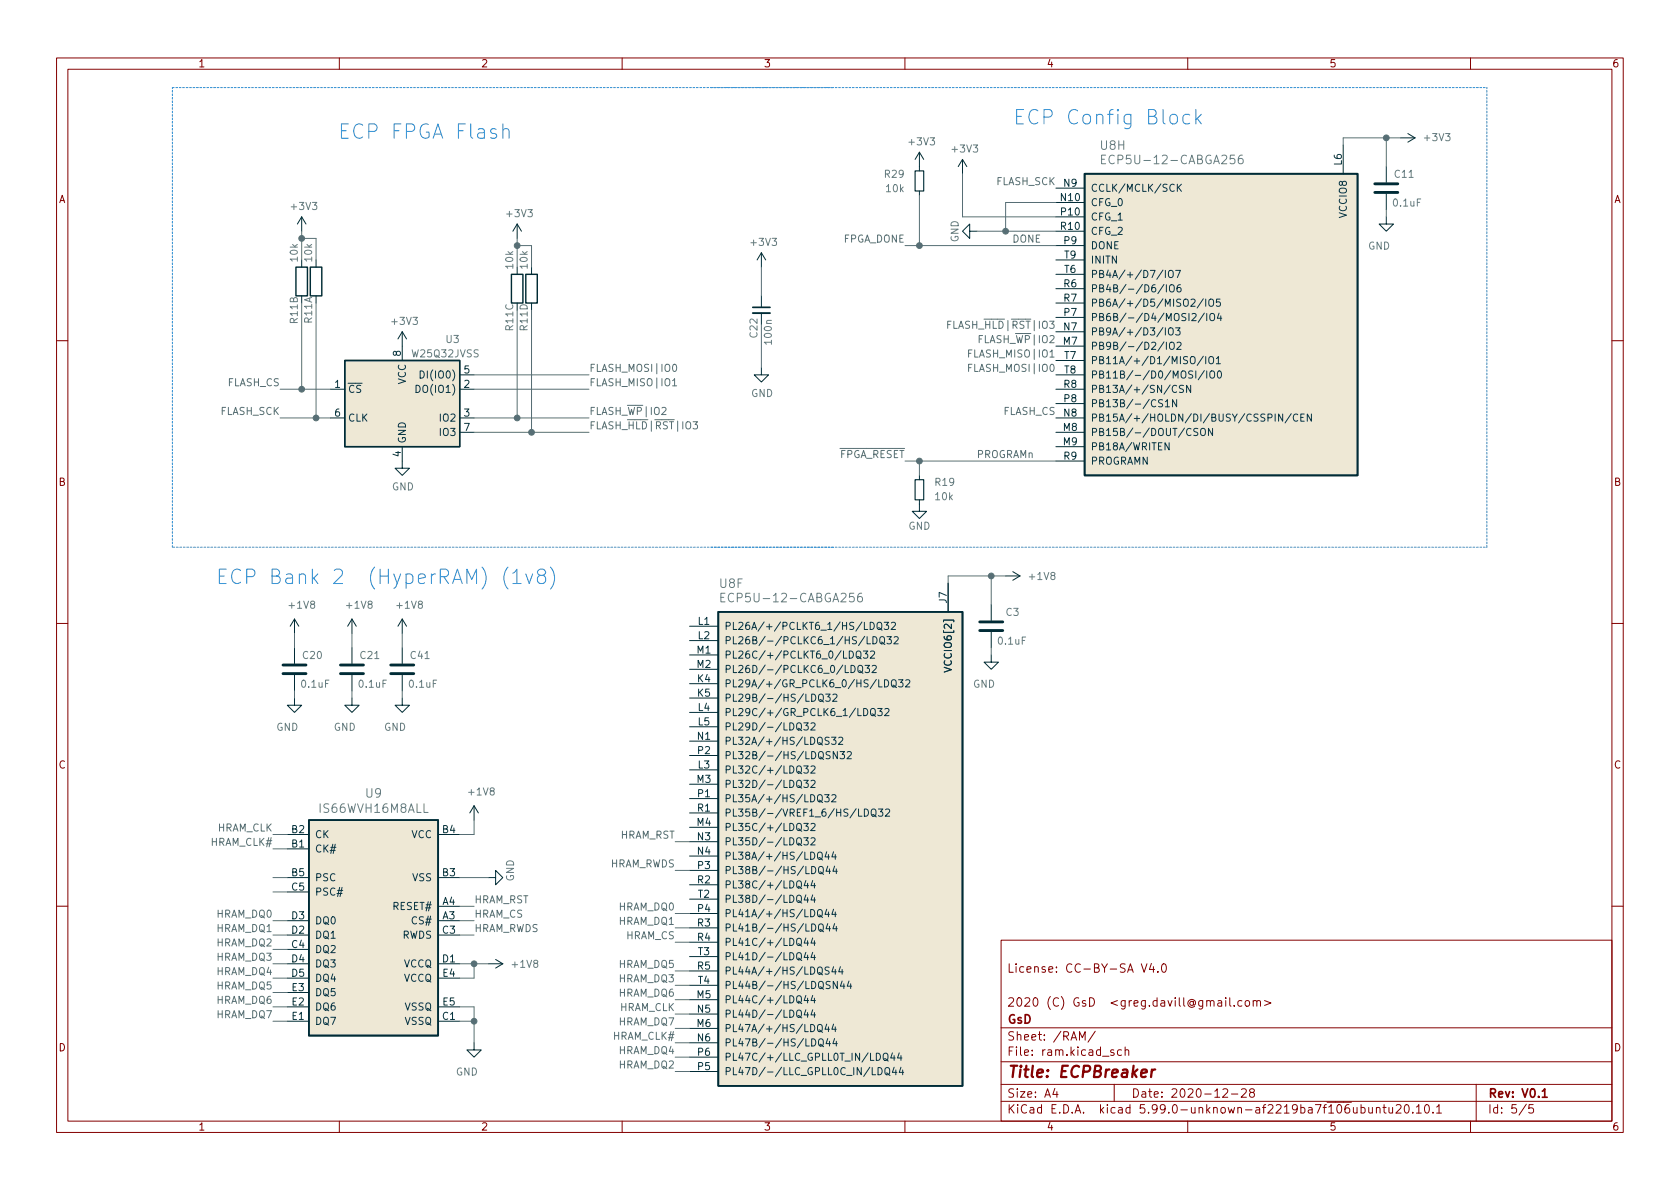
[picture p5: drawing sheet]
<svg xmlns="http://www.w3.org/2000/svg" width="297mm" height="210mm" viewBox="0 0 297 210" stroke-linecap="round" stroke-linejoin="round" font-family="sans-serif">
<g fill="none" stroke="#840000" stroke-width=".18">
<path d="M10 10.2h277v190.1h-277zM12 12.2h273v186.1h-273zM60 10.2v2M110 10.2v2M160 10.2v2M210 10.2v2M260 10.2v2M10 60.2h2M285 60.2h2M10 110.2h2M285 110.2h2M10 160.2h2"/>
<path d="M177 166.3h108v32h-108zM201.8 170.4l.5 1.5 .5-1.5M203.6 170.4l-.4 1h.9M203.9 170.9v1M204.7 171.8v.1M205.5 170.6l.2-.2a.81 .81 0 0 1 .6 .7 .81 .81 0 0 1-.3 .8h-.1a.81 .81 0 0 1-.4-1.3zM216.7 176.4v.2M216.7 176.9v1M217.4 176.4v1.3l.2 .2M218.2 177.8v.1M219.6 177l-.5-.1-.2 .3v.4l.1 .3h.6M220.3 177l.3-.1 .3 .3v.4l-.3 .3h-.3l-.2-.3v-.4z"/>
<path d="M221.6 177.1l.2-.2 .3 .1 .1 .9M221.6 176.9v1M222.2 177.1l.2-.2 .4 .1 .1 .9M223.6 176.9l1.1 .5-1.1 .4M285 160.2h2M60 198.3v2M110 198.3v2M160 198.3v2M177 194.8h108M177 191.8h108M177 187.8h108M177 181.8h108"/>
<path d="M186.5 192.5l-.4 1h1M186.9 193v1M190.9 183.9v-1.5l.5 1.1 .5-1.1v1.5M193.6 182.4l-1.2 1.9M196.9 185.7l-.3-.1-.2 .2v.3l.5 .1v.4h-.5M197 191.8v3M198.3 185.7l-.4-.1-.3 .3v.4l.1 .3h.6M198.9 185.8l.2-.2 .4 .1 .1 .9M198.9 185.1v1.5M210 198.3v2M216.2 192.7l.6-.2 .2 .2 .1 .3-1 1h1M217.7 193.5h1.2"/>
<path d="M219.5 192.7l.6-.2 .2 .2 .1 .3-1 1h1M221.2 193.2l-.3-.3 .1-.2 .2-.2 .4 .1 .2 .2-.1 .2-.6 .2-.2 .3 .1 .4 .2 .1h.3l.3-.3-.1-.4-.2-.1M242 195.8l.1 1h.3l.2-.1M242.6 195.8v1M243.4 196l.2-.2 .3 .1 .1 .9M243.4 195.8v1M244.5 195.8h.6M244.7 195.3v1.3l.4 .2M245.6 195.8v1h.4l.2-.1M246.2 195.8v1M246.9 195.5l.5-.2 .2 .2 .1 .3-.9 1h.9M248.5 195.4l.1-.1a.81 .81 0 0 1 .6 .7 .81 .81 0 0 1-.3 .8h-.1a.81 .81 0 0 1-.6-.6 .81 .81 0 0 1 .3-.8z"/>
<path d="M249.8 196.7v.1M250.4 195.8l.5-.5v1.5M250.4 196.8h.9M252 195.5l.2-.2a.81 .81 0 0 1 .6 .7 .81 .81 0 0 1-.3 .8h-.1a.81 .81 0 0 1-.4-1.3zM253.4 196.7v.1M254 195.8l.4-.5v1.5M254 196.8h.9M260 198.3v2M261 191.8v6.5M269.9 195.3l-1.3 1.9M271.1 195.3h-.7l-.1 .7 .2-.1 .5 .1 .2 .2-.1 .5-.2 .1-.6-.1"/>
</g>
<path d="M272.7 193l.4-.5v1.5M272.7 194h.9" fill="none" stroke="#840000" stroke-width=".3"/>
<path d="M201.8 189.8l1-.2-.1-.4-.5-.1-.4 .3v1l.2 .1 .6-.1M203.7 189.1l-.2 1.4M204.3 189.1l-.4 .1-.3 .3" fill="none" stroke="#840000" stroke-width=".4"/>
<g fill="none" stroke="#002b36" stroke-width=".18">
<path d="M53.3 38.3v2.6M53.3 38.3l-.7 1.3M53.3 38.3l.8 1.3M91.4 39.6l-.7 1.3M91.4 39.6v2.6M91.4 39.6l.8 1.3M162.6 26.9l-.8 1.3M162.6 26.9v3.3M162.6 33.8v.7M162.6 26.9l.7 1.3M170.2 28.2l-.8 1.3M170.2 28.2v2.5"/>
<path d="M170.2 28.2l.7 1.3M186.7 33.3h5.1M186.7 35.8h5.1M186.7 38.3h5.1M237.5 25.6v5.1M245.1 38.3v1.3h-1.3l1.3 1.3 1.3-1.3h-1.3M245.1 29.5v2.8M245.1 34.3v2.8M247.6 24.4h2.6M248.9 23.6l1.3 .8M250.2 24.4l-1.3 .7M53.3 46v1.2"/>
<path d="M55.9 46v1.2M55.9 52.3v1.3M71.1 58.7v5M71.1 58.7l-.7 1.2M71.1 58.7l.8 1.2M91.4 47.2v1.3M94 47.2v1.3M94 53.6v1.3M134.6 44.7v2.5M134.6 52.3v1.9M134.6 55.4v2M134.6 44.7l-.7 1.3"/>
<path d="M134.6 44.7l.8 1.3M171.4 40.9v-1.3l-1.2 1.3 1.2 1.3v-1.3h1.3M186.7 40.9h5.1M186.7 43.4h5.1M186.7 46h5.1M186.7 48.5h5.1M186.7 51h5.1M186.7 53.6h5.1M186.7 56.1h5.1M186.7 58.7h5.1M58.4 68.8h2.6M58.4 73.9h2.6"/>
<path d="M71.1 79v3.8h1.3l-1.3 1.3-1.3-1.3h1.3M81.3 66.3h2.5M81.3 68.8h2.5M81.3 73.9h2.5M81.3 76.4h2.5M134.6 65v1.3h1.3l-1.3 1.3-1.3-1.3h1.3M186.7 61.2h5.1M186.7 63.7h5.1M186.7 66.3h5.1M186.7 68.8h5.1M186.7 71.4h5.1M186.7 73.9h5.1"/>
<path d="M186.7 76.4h5.1M186.7 79h5.1M162.6 88.4v2h1.2l-1.2 1.3-1.3-1.3h1.3M162.6 84.1v.7M186.7 81.5h5.1M52.1 109.5v2.5M52.1 114.5v2.8M52.1 119.4v2.8M52.1 109.5l-.8 1.2M52.1 109.5l.7 1.2M62.2 109.5v2.5M62.2 114.5v2.8"/>
<path d="M62.2 119.4v2.8M62.2 109.5l-.7 1.2M62.2 109.5l.8 1.2M71.1 109.5v2.5M71.1 114.5v2.8M71.1 119.4v2.8M71.1 109.5l-.7 1.2M71.1 109.5l.8 1.2M121.9 110.7h5.1M121.9 113.3h5.1M121.9 115.8h5.1M121.9 118.4h5.1"/>
<path d="M167.6 103.1v5.1M175.3 115.8v1.3h-1.3l1.3 1.3 1.2-1.3h-1.2M175.3 106.9v2.8M175.3 111.8v2.7M177.8 101.8h2.5M179.1 101.1l1.2 .7M180.3 101.8l-1.2 .8M52.1 123.4v1.3h-1.3l1.3 1.3 1.2-1.3h-1.2M62.2 123.4v1.3h-1.2l1.2 1.3 1.3-1.3h-1.3M71.1 123.4v1.3h-1.3l1.3 1.3 1.3-1.3h-1.3M121.9 120.9h5.1M121.9 123.4h5.1"/>
<path d="M121.9 126h5.1M121.9 128.5h5.1M121.9 131.1h5.1M121.9 133.6h5.1M121.9 136.1h5.1M121.9 138.7h5.1M50.8 150.1h3.8M50.8 147.6h3.8M50.8 155.2h3.8M50.8 157.7h3.8M77.5 147.6h3.8M77.5 155.2h3.8"/>
<path d="M83.8 142.5l-.7 1.3M83.8 142.5v2.5M83.8 142.5l.8 1.3M86.4 155.2h1.2v1.3l1.3-1.3-1.3-1.3v1.3M121.9 141.2h5.1M121.9 143.8h5.1M121.9 146.3h5.1M121.9 148.8h5.1M121.9 151.4h5.1M121.9 153.9h5.1M121.9 156.5h5.1M121.9 159h5.1"/>
<path d="M50.8 170.4h3.8M50.8 162.8h3.8M50.8 165.3h3.8M50.8 167.9h3.8M50.8 173h3.8M50.8 178h3.8M50.8 175.5h3.8M77.5 170.4h3.8M77.5 162.8h3.8M77.5 160.3h3.8M77.5 165.3h3.8M77.5 173h3.8"/>
<path d="M77.5 178h3.8M86.4 170.4h2.5M87.6 169.7l1.3 .7M88.9 170.4l-1.3 .8M121.9 161.5h5.1M121.9 164.1h5.1M121.9 166.6h5.1M121.9 169.2h5.1M121.9 171.7h5.1M121.9 174.2h5.1M121.9 176.8h5.1M121.9 179.3h5.1"/>
<path d="M50.8 180.6h3.8M77.5 180.6h3.8M83.8 184.4v1.3h-1.3l1.3 1.2 1.3-1.2h-1.3M121.9 181.9h5.1M121.9 184.4h5.1M121.9 186.9h5.1M121.9 189.5h5.1"/>
</g>
<path d="M243.1 34h4M243.1 32.5h4M50 119.1h4.1M50 117.6h4.1M60.2 119.1h4.1M60.2 117.6h4.1M69.1 119.1h4.1M69.1 117.6h4.1M173.2 111.5h4.1M173.2 110h4.1" fill="none" stroke="#002b36" stroke-width=".51"/>
<path d="M133.1 55.4h3" fill="none" stroke="#002b36" stroke-width=".33"/>
<path d="M191.8 30.7h48.2v53.4h-48.2zM133.1 54.4h3M127 108.2h43.2v83.8h-43.2zM54.6 145h22.9v38.1h-22.9z" fill="none" stroke="#002b36" stroke-width=".3"/>
<path d="M52.3 47.2h2.1v5.1h-2.1zM54.9 47.2h2v5.1h-2zM90.4 48.5h2.1v5.1h-2.1zM93 48.5h2v5.1h-2zM61 63.7h20.3v15.3h-20.3z" fill="none" stroke="#002b36" stroke-width=".25"/>
<g fill="#eee8d5" stroke="#eee8d5" stroke-width=".18">
<path d="M54.6 145h22.9v38.1h-22.9z"/>
<path d="M191.8 30.7h48.2v53.4h-48.2z"/>
<path d="M127 108.2h43.2v83.8h-43.2z"/>
<path d="M61 63.7h20.3v15.3h-20.3z"/>
</g>
<path d="M161.8 30.2h1.5v3.6h-1.5zM161.8 84.8h1.5v3.6h-1.5z" fill="none" stroke="#002b36" stroke-width=".2"/>
<g fill="none" stroke="#073642" stroke-width=".18">
<path d="M208.2 32.6v1.2M208.3 33.1l.6 .7M208.9 32.6l-.7 .7M205.6 47.8l-1.1 1.6M205.6 57.9l-1.1 1.6M205.8 50.3l-1.1 1.6M206 47.8v1.3M206 58v1.2M206.2 50.4v1.2M206.7 48l.2-.2a.43 .43 0 0 1 .5 .4v.5a.42 .42 0 0 1-.4 .4 .42 .42 0 0 1-.4-.4zM206.7 58.2l.2-.2a.43 .43 0 0 1 .5 .4v.4a.42 .42 0 0 1-.4 .5 .42 .42 0 0 1-.4-.5zM206.8 50.5l.3-.1a.43 .43 0 0 1 .5 .4v.4a.42 .42 0 0 1-.4 .4 .42 .42 0 0 1-.4-.4z"/>
<path d="M207.9 47.8h.8l-.5 1.3M207.9 58h.7l-.4 .5 .4 .1v.5l-.2 .1-.5-.1M208.7 50.4h-.4a.85 .85 0 0 0 0 1.2l.5-.1v-.4l-.2-.3-.4 .1-.1 .2M210.8 55.6l.4-.2 .3 .4-.8 .9h.8M212.8 52.8l-1.1 1.7M212.9 55.4l-1 1.6M213.2 52.9v1.3M213.4 55.4v1.3M213.8 53.1l.2-.2a.43 .43 0 0 1 .6 .4v.4a.42 .42 0 0 1-.5 .5 .42 .42 0 0 1-.4-.5zM214 55.6l.2-.2a.43 .43 0 0 1 .6 .5v.4a.42 .42 0 0 1-.5 .4 .42 .42 0 0 1-.4-.4zM215.5 55.4l-.3 .9h.8M215.7 52.9h-.6v.6l.1-.1h.5l.1 .2-.1 .4-.2 .2-.4-.2"/>
<path d="M215.8 55.9v.8M73.6 68.1a.64 .64 0 0 1 .7 .7 .64 .64 0 0 1-.7 .6zM74.3 65.6a.64 .64 0 0 1 .7 .6 .64 .64 0 0 1-.7 .7zM205.6 70.7h-.5l-.2 .1v.4l.5 .2 .2 .3-.3 .2h-.5M205.8 60.5l-1.1 1.6M206 71l.4-.3v1.2M206 71.9h.8M206.2 60.5v1.3M206.7 78.3v1.3l-.7-1.3v1.3M206.8 60.7l.3-.2a.43 .43 0 0 1 .5 .4v.5a.42 .42 0 0 1-.4 .4 .42 .42 0 0 1-.4-.4zM208 68.3a.6 .6 0 0 0-.8 .4 .6 .6 0 0 0 .6 .7l.2-.1M208 70.7v1.2l-.7-1.2v1.2"/>
<path d="M208.1 60.6l.5-.1 .2 .4-.8 .9h.8M209.3 68.2l-.5-.1-.2 .2v.3l.5 .3 .2 .3-.3 .2-.5-.1M210.5 63.2l.3-.1a.43 .43 0 0 1 .5 .4v.4a.42 .42 0 0 1-.4 .4 .42 .42 0 0 1-.4-.4zM210.5 68.1v1.3l-.7-1.3v1.3M211.4 65.6v1.3M211.8 75.8h-.5l-.2 .1v.3l.6 .3 .1 .3-.3 .2h-.4M212.3 75.9l.3-.1a.43 .43 0 0 1 .5 .4v.4a.42 .42 0 0 1-.4 .4 .42 .42 0 0 1-.4-.4zM212.8 63l-1.1 1.6M212.9 65.5l-1 1.7M213.2 63.1v1.2M213.4 65.6v1.3M213.9 63.1h.1a.43 .43 0 0 1 .6 .4v.4a.42 .42 0 0 1-.5 .4 .42 .42 0 0 1-.4-.4v-.4z"/>
<path d="M214 65.8l.2-.2a.43 .43 0 0 1 .6 .4v.4a.42 .42 0 0 1-.5 .5 .42 .42 0 0 1-.4-.5zM214.4 75.8v1.2l-.7-1.2v1.2M215.1 63.4l.3-.3v1.2M215.1 64.3h.7M215.4 65.7l.1-.1a.68 .68 0 0 1 .5 .6 .68 .68 0 0 1-.5 .7l-.1-.2-.2-.3zM226.8 73.2v1.3l-.7-1.3v1.3M228.3 73.2l-1.1 1.6M229.4 73.3a.6 .6 0 0 0-.8 .5 .6 .6 0 0 0 .6 .7l.2-.1M230 73.8h.4M230.6 73.2h-.6v1.3h.6M231.9 73.2v1.3l-.8-1.3v1.3M150.2 115.1a.64 .64 0 0 1 .7 .7 .64 .64 0 0 1-.7 .6z"/>
<path d="M150.5 117.7a.64 .64 0 0 1 .7 .6 .64 .64 0 0 1-.7 .6zM151.4 115.3l.3-.2a.43 .43 0 0 1 .5 .4v.5a.42 .42 0 0 1-.4 .4 .42 .42 0 0 1-.4-.4zM151.6 116.1l.7 .4M151.9 117.7h.1a.43 .43 0 0 1 .5 .4v.4a.42 .42 0 0 1-.4 .5 .42 .42 0 0 1-.4-.5v-.4zM151.9 118.6l.7 .5M152.6 115.1h.8l-.4 .5 .4 .1v.6l-.2 .1-.6-.1M152.9 117.7h.8l-.4 .4 .4 .2v.5l-.2 .1-.6-.1M153.3 112.6v1.3h.6M153.9 110a.64 .64 0 0 1 .7 .7 .64 .64 0 0 1-.7 .6zM153.9 115.2l.5-.1 .2 .4-.7 .9h.7M154.2 117.8l.5-.1 .2 .3-.7 .9h.7M154.3 112.6a.64 .64 0 0 1 .8 .6 .64 .64 0 0 1-.8 .7z"/>
<path d="M155.2 110.1l.2-.1a.43 .43 0 0 1 .5 .5v.4a.42 .42 0 0 1-.4 .4 .42 .42 0 0 1-.4-.4v-.4zM155.3 111l.7 .4M155.6 112.8l.3-.2a.43 .43 0 0 1 .5 .4v.4a.42 .42 0 0 1-.4 .5 .42 .42 0 0 1-.5-.5zM155.8 113.6l.7 .4M156.3 110h.8l-.4 .5 .4 .1v.6l-.2 .1-.6-.1M156.8 112.6h.8l-.4 .5 .3 .1v.5l-.1 .2-.6-.2M157.6 110.2l.5-.2 .2 .4-.8 .9h.8M158.1 112.7l.5-.1 .2 .3-.8 1h.8M166.9 118l1.3 .4-1.3 .4M140.9 128l.3-.2a.43 .43 0 0 1 .5 .4v.5a.42 .42 0 0 1-.4 .4 .42 .42 0 0 1-.4-.4zM140.9 135.6l.3-.2a.43 .43 0 0 1 .5 .5v.4a.42 .42 0 0 1-.4 .4 .42 .42 0 0 1-.4-.4zM140.9 138.2l.3-.2a.43 .43 0 0 1 .5 .4v.4a.42 .42 0 0 1-.4 .5 .42 .42 0 0 1-.4-.5z"/>
<path d="M141.1 128.8l.7 .4M141.1 136.4l.7 .4M141.1 139l.7 .4M142.1 127.8h.8l-.4 .5 .3 .1v.6l-.1 .1-.6-.1M142.1 135.4h.8l-.4 .5 .3 .1v.6l-.1 .1-.6-.1M142.1 138h.8l-.4 .5 .3 .1v.5l-.1 .2-.6-.2M143.4 127.9l.5-.1 .2 .4-.8 .9h.8M143.4 135.6l.5-.2 .2 .4-.8 .9h.8M143.4 138.1l.5-.1 .2 .3-.8 1h.8M143.5 122.7a.64 .64 0 0 1 .7 .7 .64 .64 0 0 1-.7 .6zM144.9 122.8l.1-.1a.43 .43 0 0 1 .6 .5v.4a.42 .42 0 0 1-.5 .4 .42 .42 0 0 1-.4-.4v-.4zM145 123.7l.6 .4"/>
<path d="M146 122.7h.8l-.4 .5 .3 .1v.6l-.2 .1-.5-.1M146.6 130.4h-.5l-.2 .1v.3l.6 .3 .1 .3-.2 .2h-.5M146.8 133l-.5-.1-.2 .2 .1 .3 .5 .3v.4l-.2 .1-.4-.1M147 130.4h.8l-.4 .4 .3 .2v.5l-.1 .1-.6-.1M147.3 122.9l.4-.2 .3 .4-.8 .9h.8M148 132.9v1.3l-.7-1.3v1.3M148.3 130.5l.5-.1 .2 .3-.8 .9h.8M148.5 132.9h.8l-.4 .5 .4 .1v.6l-.2 .1-.6-.1M149.8 133l.5-.1 .2 .4-.8 .9h.8M152.7 125.3a.64 .64 0 0 1 .7 .6 .64 .64 0 0 1-.7 .7zM154 125.5l.2-.2a.43 .43 0 0 1 .6 .4v.4a.42 .42 0 0 1-.5 .5 .42 .42 0 0 1-.4-.5zM154.2 126.3l.6 .4"/>
<path d="M155.2 125.3h.8l-.5 .5 .4 .1v.5l-.2 .2-.5-.2M156.4 120.2a.64 .64 0 0 1 .7 .6 .64 .64 0 0 1-.7 .7zM156.5 125.4l.4-.1 .3 .3-.8 1h.8M157.8 120.3l.1-.1a.43 .43 0 0 1 .6 .4v.4a.42 .42 0 0 1-.5 .5 .42 .42 0 0 1-.4-.5v-.4zM157.8 121.2l.7 .4M158.9 120.2h.8l-.5 .5 .4 .1v.6l-.2 .1-.5-.1M160.1 120.3l.5-.1 .3 .4-.8 .9h.8M140.9 145.8l.3-.2a.43 .43 0 0 1 .5 .4v.4a.42 .42 0 0 1-.4 .5 .42 .42 0 0 1-.4-.5zM140.9 148.3l.3-.2a.43 .43 0 0 1 .5 .5v.4a.42 .42 0 0 1-.4 .4 .42 .42 0 0 1-.4-.4zM140.9 155.9l.3-.1a.43 .43 0 0 1 .5 .4v.4a.42 .42 0 0 1-.4 .5 .42 .42 0 0 1-.4-.5zM140.9 158.5l.3-.2a.43 .43 0 0 1 .5 .4v.4a.42 .42 0 0 1-.4 .5 .42 .42 0 0 1-.4-.5zM141.1 146.6l.7 .4"/>
<path d="M141.1 149.1l.7 .4M141.1 156.7l.7 .5M141.1 159.3l.7 .4M142.1 145.6h.8l-.4 .5 .3 .1v.6l-.1 .1-.6-.1M142.1 148.1h.8l-.4 .5 .3 .1v.6l-.1 .1-.6-.1M142.5 155.7l-.3 .9h.8M142.5 158.2l-.3 .9h.8M142.8 156.2v.8M142.8 158.7v.9M143.4 145.7l.5-.1 .2 .4-.8 .9h.8M143.4 148.3l.5-.2 .2 .4-.8 .9h.8M143.5 153.2a.64 .64 0 0 1 .7 .7 .64 .64 0 0 1-.7 .6z"/>
<path d="M143.7 155.7l-.3 .9h.8M143.7 158.2l-.3 .9h.8M144 156.2v.8M144 158.7v.9M144.6 140.7l.2-.2a.43 .43 0 0 1 .6 .4v.5a.42 .42 0 0 1-.4 .4 .42 .42 0 0 1-.5-.4zM144.6 150.9l.2-.2a.43 .43 0 0 1 .6 .4v.4a.42 .42 0 0 1-.4 .5 .42 .42 0 0 1-.5-.5zM144.8 141.5l.6 .4M144.8 151.7l.6 .4M144.9 153.3l.1-.1a.43 .43 0 0 1 .6 .4v.5a.42 .42 0 0 1-.5 .4 .42 .42 0 0 1-.4-.4v-.5zM145 154.2l.6 .4M145.8 140.5h.8l-.4 .5 .3 .1v.6l-.1 .1-.6-.1M146.2 150.6l-.3 .9h.8"/>
<path d="M146.4 153.2l-.3 .9h.7M146.5 151.1v.9M146.7 153.6v.9M147.1 140.6l.5-.1 .2 .4-.8 .9h.8M147.4 150.6l-.3 .9h.8M147.6 153.2l-.3 .9h.7M147.7 151.1v.9M147.9 153.6v.9M151.8 143.1v1.2h.6M152.8 143.1a.64 .64 0 0 1 .8 .6 .64 .64 0 0 1-.8 .6zM154.1 143.2l.2-.1a.43 .43 0 0 1 .6 .4v.4a.42 .42 0 0 1-.4 .5 .42 .42 0 0 1-.5-.5zM154.3 144l.6 .5"/>
<path d="M155.3 143.1h.8l-.4 .4 .3 .2v.5l-.1 .1-.6-.1M156.6 143.2l.5-.1 .2 .3-.8 .9h.8M140.9 166.1l.3-.2a.43 .43 0 0 1 .5 .4v.5a.42 .42 0 0 1-.4 .4 .42 .42 0 0 1-.4-.4zM140.9 168.6l.3-.1a.43 .43 0 0 1 .5 .4v.4a.42 .42 0 0 1-.4 .5 .42 .42 0 0 1-.4-.5zM140.9 176.3l.3-.2a.43 .43 0 0 1 .5 .4v.4a.42 .42 0 0 1-.4 .5 .42 .42 0 0 1-.4-.5zM140.9 178.8l.3-.2a.43 .43 0 0 1 .5 .4v.5a.42 .42 0 0 1-.4 .4 .42 .42 0 0 1-.4-.4zM141.1 166.9l.7 .4M141.1 169.4l.7 .5M141.1 177.1l.7 .4M141.1 179.6l.7 .4M142.5 165.9l-.3 .9h.8M142.5 168.4l-.3 .9h.8"/>
<path d="M142.5 176l-.3 .9h.8M142.5 178.6l-.3 .9h.8M142.8 166.3v.9M142.8 168.9v.8M142.8 176.5v.9M142.8 179v.9M143.5 163.4a.64 .64 0 0 1 .7 .6 .64 .64 0 0 1-.7 .7zM143.7 165.9l-.3 .9h.8M143.7 168.4l-.3 .9h.8M143.7 176l-.3 .9h.8M143.7 178.6l-.3 .9h.8M144 166.3v.9"/>
<path d="M144 168.9v.8M144 176.5v.9M144 179v.9M144.6 161l.2-.2a.43 .43 0 0 1 .6 .5v.4a.42 .42 0 0 1-.4 .4 .42 .42 0 0 1-.5-.4zM144.8 161.8l.6 .4M144.9 163.4h.1a.43 .43 0 0 1 .6 .4v.4a.42 .42 0 0 1-.5 .5 .42 .42 0 0 1-.4-.5v-.4zM145 164.4l.6 .4M146.2 160.8l-.3 .9h.8M146.4 163.3l-.3 .9h.7M146.5 161.3v.8M146.6 171.1l-.5-.1-.2 .1v.4l.6 .2 .1 .3-.2 .3-.5-.1M146.7 163.8v.9"/>
<path d="M146.8 173.6l-.5-.1-.2 .3 .1 .3 .5 .2v.4l-.2 .1h-.4M147.4 160.8l-.3 .9h.8M147.4 170.9l-.3 .9h.8M147.6 163.3l-.3 .9h.7M147.7 161.3v.8M147.7 171.4v.9M147.9 163.8v.9M148 173.5v1.3l-.7-1.3v1.3M148.6 170.9l-.3 .9h.8M148.9 173.5l-.3 .9h.8M148.9 171.4v.9M149.2 174v.8"/>
<path d="M150.1 173.5l-.3 .9h.8M150.4 174v.8M143.5 183.7a.64 .64 0 0 1 .7 .6 .64 .64 0 0 1-.7 .7zM144.6 181.3l.2-.1a.43 .43 0 0 1 .6 .4v.4a.42 .42 0 0 1-.4 .5 .42 .42 0 0 1-.5-.5zM144.8 182.1l.6 .5M144.9 183.8l.1-.1a.43 .43 0 0 1 .6 .4v.4a.42 .42 0 0 1-.5 .5 .42 .42 0 0 1-.4-.5v-.4zM145 184.7l.6 .4M146.2 181.1l-.3 .9h.8M146.4 183.6l-.3 .9h.7M146.5 181.6v.8M146.7 184.1v.9M147.4 181.1l-.3 .9h.8"/>
<path d="M147.6 183.6l-.3 .9h.7M147.7 181.6v.8M147.9 184.1v.9M154.9 186.2a.64 .64 0 0 1 .8 .7 .64 .64 0 0 1-.8 .6zM155.2 188.8a.64 .64 0 0 1 .8 .6 .64 .64 0 0 1-.8 .7zM156.3 186.3l.2-.1a.43 .43 0 0 1 .5 .5v.4a.42 .42 0 0 1-.4 .4 .42 .42 0 0 1-.4-.4v-.4zM156.4 187.2l.7 .4M156.5 189l.3-.2a.43 .43 0 0 1 .5 .4v.4a.42 .42 0 0 1-.4 .5 .42 .42 0 0 1-.4-.5zM156.7 189.8l.7 .4M157.8 186.2l-.3 .9h.8M158.1 188.7l-.3 .9h.8M158.1 186.7v.8"/>
<path d="M158.4 189.2v.9M159 186.2l-.3 .9h.8M159.3 188.7l-.3 .9h.8M159.3 186.7v.8M159.6 189.2v.9"/>
</g>
<path d="M194.8 28.2h.5M195.5 27.4h-.7v1.6h.7M219.7 27.4a.6 .6 0 0 0-.8 .7v.6l.2 .2 .4 .1 .2-.2 .1-.5-.1-.2-.5-.1-.3 .3M127.5 105.6h.5M128.2 104.9h-.7v1.5h.7M152.4 104.9a.6 .6 0 0 0-.8 .7v.5l.2 .3h.4l.2-.1 .1-.5-.1-.2-.5-.1-.3 .3" fill="none" stroke="#657b83" stroke-width=".18"/>
<g fill="none" stroke="#586e75" stroke-width=".18">
<path d="M162.6 34.5v8.9M170.2 30.7v7.6h16.5M186.7 35.8h-8.9v5.1M245.1 24.4v5.1M245.1 37.1v1.2M247.6 24.4h-10.1v1.2M53.3 40.9v5.1M53.3 53.6v15.2M53.3 42.2h2.6v3.8M55.9 53.6v20.3M91.4 43.4h2.6v3.8M91.4 42.2v5"/>
<path d="M91.4 54.9v19M94 54.9v21.5M134.6 47.2v5.1M134.6 57.4v7.6M160 43.4h26.7M167.6 57.4h.4M168.2 56.8h-.6v1.3M172.7 40.9h14M173.1 59.9h.5M173.7 59.3h-.6v1.3M49.5 73.9h8.9M49.5 68.8h8.9"/>
<path d="M83.8 76.4h20.3M83.8 73.9h20.3M83.8 68.8h20.3M83.8 66.3h20.3M118.9 67.3l.4-.3v1.2M118.9 68.2h.7M119 64.5l.2-.1a.68 .68 0 0 1 .5 .7 .68 .68 0 0 1-.5 .6l-.2-.1-.1-.4zM171.3 65h.4M171.3 62.5h.4M171.9 64.4h-.6v1.3M171.9 61.9h-.6v1.2M160 81.5h26.7"/>
<path d="M162.6 81.5v2.6M52.1 112v2.5M62.2 112v2.5M71.1 112v2.5M175.3 101.8v5.1M175.3 114.5v1.3M177.8 101.8h-10.2v1.3M52.1 122.2v1.2M62.2 122.2v1.2M71.1 122.2v1.2M48.3 147.6h2.5M48.3 157.7h2.5"/>
<path d="M48.3 155.2h2.5M48.3 150.1h2.5M81.3 155.2h5.1M83.8 145v2.6h-2.5M119.4 148.8h2.5M119.4 153.9h2.5M48.3 178h2.5M48.3 175.5h2.5M48.3 173h2.5M48.3 170.4h2.5M48.3 167.9h2.5M48.3 165.3h2.5"/>
<path d="M48.3 162.8h2.5M81.3 178h2.5v6.4M81.3 170.4h5.1M81.3 165.3h2.5M81.3 162.8h2.5M81.3 160.3h2.5M83.8 170.4v2.6h-2.5M119.4 171.7h2.5M119.4 176.8h2.5M119.4 174.2h2.5M119.4 179.3h2.5M119.4 166.6h2.5"/>
<path d="M119.4 164.1h2.5M119.4 161.5h2.5M48.3 180.6h2.5M81.3 180.6h2.5M119.4 184.4h2.5M119.4 181.9h2.5M119.4 189.5h2.5M119.4 186.9h2.5"/>
</g>
<path d="M211.4 19.4v2.5M88.9 23a.63 .63 0 0 1 1.1 .1v1.3M88.9 21.9v2.5M210.4 20.3l-.8-.1-.5 .5v.7l.3 .4 .2 .1 .8-.1M211.7 20.9l.7 1M212.4 20.2l-1 1M89.8 100.3a2.91 2.91 0 0 0 0 3.9M90.7 101.4l.7-.8v2.6M90.7 103.2h1.4M93 101.5l.6 1.7 .6-1.7M95.5 101.7a.55 .55 0 0 1-.5-.5 .55 .55 0 0 1 .5-.6h.5a.55 .55 0 0 1 .5 .6 .55 .55 0 0 1-.5 .5l-.7 .2-.3 .3v.5l.5 .5h.5l.5-.5v-.5l-.5-.5M97.3 100.3a2.91 2.91 0 0 1 0 3.9" fill="none" stroke="#268bd2" stroke-width=".18"/>
<path d="M30.5 15.5h116.8M125.7 15.5h137.2M30.5 96.8v-81.3M125.7 96.8h137.2M147.3 96.8h-116.8M262.9 96.8v-81.3" fill="none" stroke="#268bd2" stroke-width=".18" stroke-dasharray=".3 .3"/>
<g fill="#586e75" stroke="#586e75" stroke-width=".18">
<circle cx="177.8" cy="40.9" r=".51"/>
<circle cx="175.3" cy="101.8" r=".51"/>
<circle cx="162.6" cy="81.5" r=".51"/>
<circle cx="162.6" cy="43.4" r=".51"/>
<circle cx="53.3" cy="42.2" r=".51"/>
<circle cx="55.9" cy="73.9" r=".51"/>
<circle cx="94" cy="76.4" r=".51"/>
<circle cx="83.8" cy="180.6" r=".51"/>
<circle cx="83.8" cy="170.4" r=".51"/>
<circle cx="245.1" cy="24.4" r=".51"/>
<circle cx="91.4" cy="43.4" r=".51"/>
<circle cx="53.3" cy="68.8" r=".51"/>
<circle cx="91.4" cy="73.9" r=".51"/>
</g>
<g font-size="3.5" fill="#268bd2">
<text x="179.1" y="22">ECP Config Block</text>
<text x="59.7" y="24.6">ECP FPGA Flash</text>
<text x="38.1" y="103.3">ECP Bank 2 (HyperRAM) (1v8)</text>
</g>
<text font-size="2.8" fill="#840000" x="178" y="190.6">Title: ECPBreaker</text>
<g font-size="2.1" fill="#657b83">
<text x="194.6" y="26.5">U8H</text>
<text x="196.2" y="29">ECP5U-12-CABGA256</text>
<text x="127.3" y="104">U8F</text>
<text x="128.9" y="106.5">ECP5U-12-CABGA256</text>
<text x="56.7" y="143.7">IS66WVH16M8ALL</text>
<text x="64.7" y="141">U9</text>
</g>
<g font-size="2.1" fill="#840000">
<text x="178" y="172">License: CC-BY-SA V4.0</text>
<text x="178" y="178">2020 (C) GsD &lt;greg.davill@gmail.com&gt;</text>
<text x="178" y="184">Sheet: /RAM/</text>
<text x="178" y="181">GsD</text>
<text x="178" y="186.7">File: ram.kicad_sch</text>
<text x="178" y="196.9">KiCad E.D.A. kicad 5.99.0-unknown-af2219ba7f~106~ubuntu20.10.1</text>
<text x="178" y="194.1">Size: A4</text>
<text x="200" y="194.1">Date: 2020-12-28</text>
<text x="263" y="194.1">Rev: V0.1</text>
<text x="263" y="196.9">Id: 5/5</text>
</g>
<g font-size="1.8" fill="#840000">
<text x="35" y="11.9">1</text>
<text x="85" y="11.9">2</text>
<text x="135" y="11.9">3</text>
<text x="185" y="11.9">4</text>
<text x="235" y="11.9">5</text>
<text x="285" y="11.9">6</text>
<text x="10.3" y="35.9">A</text>
<text x="285.3" y="35.9">A</text>
<text x="10.3" y="85.9">B</text>
<text x="285.3" y="85.9">B</text>
<text x="10.3" y="135.9">C</text>
<text x="285.3" y="135.9">C</text>
<text x="10.3" y="185.9">D</text>
<text x="285.3" y="185.9">D</text>
<text x="35" y="199.9">1</text>
<text x="85" y="199.9">2</text>
<text x="135" y="199.9">3</text>
<text x="185" y="199.9">4</text>
<text x="235" y="199.9">5</text>
<text x="285" y="199.9">6</text>
</g>
<g font-size="1.8" fill="#657b83">
<text x="160.9" y="25.7">+3V3</text>
<text x="168.5" y="27">+3V3</text>
<text x="252" y="24.9">+3V3</text>
<text x="156.5" y="31.4">R29</text>
<text x="156.7" y="34">10k</text>
<text x="246.6" y="31.4">C11</text>
<text x="51.6" y="37.1">+3V3</text>
<text x="89.7" y="38.4">+3V3</text>
<text x="246.4" y="36.5">0.1uF</text>
<text x="52.6" y="46.2" transform="rotate(-90 52.6 46.2)">10k</text>
<text x="55.2" y="46.2" transform="rotate(-90 55.2 46.2)">10k</text>
<text x="90.7" y="47.4" transform="rotate(-90 90.7 47.4)">10k</text>
<text x="93.3" y="47.4" transform="rotate(-90 93.3 47.4)">10k</text>
<text x="132.9" y="43.5">+3V3</text>
<text x="169.5" y="42.9" transform="rotate(-90 169.5 42.9)">GND</text>
<text x="241.9" y="44.1">GND</text>
<text x="52.6" y="57.1" transform="rotate(-90 52.6 57.1)">R11B</text>
<text x="55.2" y="57.1" transform="rotate(-90 55.2 57.1)">R11A</text>
<text x="69.4" y="57.4">+3V3</text>
<text x="90.7" y="58.4" transform="rotate(-90 90.7 58.4)">R11C</text>
<text x="93.3" y="58.4" transform="rotate(-90 93.3 58.4)">R11D</text>
<text x="133.9" y="59.6" transform="rotate(-90 133.9 59.6)">C22</text>
<text x="73" y="63.2">W25Q32JVSS</text>
<text x="78.9" y="60.6">U3</text>
<text x="136.5" y="60.8" transform="rotate(-90 136.5 60.8)">100n</text>
<text x="132.8" y="70.2">GND</text>
<text x="69.3" y="86.7">GND</text>
<text x="165.4" y="85.9">R19</text>
<text x="165.4" y="88.4">10k</text>
<text x="160.6" y="93.7">GND</text>
<text x="51.3" y="107.6">+1V8</text>
<text x="61.4" y="107.6">+1V8</text>
<text x="70.3" y="107.6">+1V8</text>
<text x="182.1" y="102.6">+1V8</text>
<text x="176.6" y="114">0.1uF</text>
<text x="177.9" y="108.9">C3</text>
<text x="53.6" y="116.5">C20</text>
<text x="63.8" y="116.5">C21</text>
<text x="72.7" y="116.5">C41</text>
<text x="53.4" y="121.6">0.1uF</text>
<text x="63.6" y="121.6">0.1uF</text>
<text x="72.4" y="121.6">0.1uF</text>
<text x="172" y="121.6">GND</text>
<text x="48.8" y="129.2">GND</text>
<text x="59" y="129.2">GND</text>
<text x="67.9" y="129.2">GND</text>
<text x="83" y="140.7">+1V8</text>
<text x="90.9" y="155.9" transform="rotate(-90 90.9 155.9)">GND</text>
<text x="90.7" y="171.1">+1V8</text>
<text x="80.6" y="190.2">GND</text>
</g>
<g font-size="1.8" fill="#073642">
<text x="237.2" y="29.2" transform="rotate(-90 237.2 29.2)">L6</text>
<text x="187.6" y="35.6">N10</text>
<text x="188.1" y="33">N9</text>
<text x="192.8" y="33.9">CCLK/MCLK/SCK</text>
<text x="187.6" y="40.6">R10</text>
<text x="187.7" y="38.1">P10</text>
<text x="192.8" y="36.4">CFG_0</text>
<text x="192.8" y="39">CFG_1</text>
<text x="192.8" y="41.5">CFG_2</text>
<text x="238.1" y="38.3" transform="rotate(-90 238.1 38.3)">VCCIO8</text>
<text x="188.1" y="43.2">P9</text>
<text x="188.2" y="45.7">T9</text>
<text x="192.8" y="44.1">DONE</text>
<text x="192.8" y="46.6">INITN</text>
<text x="188.1" y="50.8">R6</text>
<text x="188.1" y="53.3">R7</text>
<text x="188.2" y="48.3">T6</text>
<text x="192.8" y="49.1">PB4A/+/D7/IO7</text>
<text x="192.8" y="51.7">PB4B/-/D6/IO6</text>
<text x="188.1" y="58.4">N7</text>
<text x="188.1" y="55.9">P7</text>
<text x="192.8" y="54.2">PB6A/+/D5/MISO2/IO5</text>
<text x="192.8" y="56.8">PB6B/-/D4/MOSI2/IO4</text>
<text x="192.8" y="59.3">PB9A/+/D3/IO3</text>
<text x="70.9" y="63" transform="rotate(-90 70.9 63)">8</text>
<text x="188.2" y="63.5">T7</text>
<text x="192.8" y="61.8">PB9B/-/D2/IO2</text>
<text x="192.8" y="64.4">PB11A/+/D1/MISO/IO1</text>
<text x="59.2" y="68.6">1</text>
<text x="61.5" y="69.5">~CS</text>
<text x="71.8" y="68" transform="rotate(-90 71.8 68)">VCC</text>
<text x="74.1" y="69.5">DO(IO1)</text>
<text x="75" y="66.9">DI(IO0)</text>
<text x="82.1" y="68.6">2</text>
<text x="82.1" y="66">5</text>
<text x="188.1" y="68.6">R8</text>
<text x="188.1" y="71.1">P8</text>
<text x="188.2" y="66">T8</text>
<text x="192.8" y="66.9">PB11B/-/D0/MOSI/IO0</text>
<text x="192.8" y="69.5">PB13A/+/SN/CSN</text>
<text x="59.2" y="73.7">6</text>
<text x="61.5" y="74.5">CLK</text>
<text x="77.9" y="74.5">IO2</text>
<text x="77.9" y="77.1">IO3</text>
<text x="82.1" y="73.7">3</text>
<text x="82.1" y="76.2">7</text>
<text x="188" y="76.2">M8</text>
<text x="188.1" y="73.7">N8</text>
<text x="192.8" y="72">PB13B/-/CS1N</text>
<text x="192.8" y="74.5">PB15A/+/HOLDN/DI/BUSY/CSSPIN/CEN</text>
<text x="192.8" y="77.1">PB15B/-/DOUT/CSON</text>
<text x="70.9" y="80.8" transform="rotate(-90 70.9 80.8)">4</text>
<text x="71.8" y="78.5" transform="rotate(-90 71.8 78.5)">GND</text>
<text x="188" y="78.7">M9</text>
<text x="188.1" y="81.3">R9</text>
<text x="192.8" y="79.6">PB18A/WRITEN</text>
<text x="192.8" y="82.2">PROGRAMN</text>
<text x="167.4" y="106.6" transform="rotate(-90 167.4 106.6)">J7</text>
<text x="123.4" y="110.5">L1</text>
<text x="123.4" y="113">L2</text>
<text x="128" y="111.4">PL26A/+/PCLKT6_1/HS/LDQ32</text>
<text x="128" y="113.9">PL26B/-/PCLKC6_1/HS/LDQ32</text>
<text x="123.2" y="115.6">M1</text>
<text x="123.2" y="118.1">M2</text>
<text x="128" y="116.5">PL26C/+/PCLKT6_0/LDQ32</text>
<text x="128" y="119">PL26D/-/PCLKC6_0/LDQ32</text>
<text x="168.3" y="118" transform="rotate(-90 168.3 118)">VCCIO6[2]</text>
<text x="123.3" y="120.6">K4</text>
<text x="123.3" y="123.2">K5</text>
<text x="123.4" y="125.7">L4</text>
<text x="128" y="121.5">PL29A/+/GR_PCLK6_0/HS/LDQ32</text>
<text x="128" y="124.1">PL29B/-/HS/LDQ32</text>
<text x="123.3" y="130.8">N1</text>
<text x="123.4" y="128.3">L5</text>
<text x="128" y="126.6">PL29C/+/GR_PCLK6_1/LDQ32</text>
<text x="128" y="129.2">PL29D/-/LDQ32</text>
<text x="128" y="131.7">PL32A/+/HS/LDQS32</text>
<text x="123.4" y="133.3">P2</text>
<text x="123.4" y="135.9">L3</text>
<text x="128" y="134.2">PL32B/-/HS/LDQSN32</text>
<text x="128" y="136.8">PL32C/+/LDQ32</text>
<text x="123.2" y="138.4">M3</text>
<text x="123.3" y="143.5">R1</text>
<text x="123.4" y="141">P1</text>
<text x="128" y="139.3">PL32D/-/LDQ32</text>
<text x="128" y="141.9">PL35A/+/HS/LDQ32</text>
<text x="51.6" y="149.9">B1</text>
<text x="51.6" y="147.3">B2</text>
<text x="55.6" y="148.2">CK</text>
<text x="72.7" y="148.2">VCC</text>
<text x="78.2" y="147.3">B4</text>
<text x="123.2" y="146">M4</text>
<text x="123.3" y="148.6">N3</text>
<text x="128" y="144.4">PL35B/-/VREF1_6/HS/LDQ32</text>
<text x="128" y="146.9">PL35C/+/LDQ32</text>
<text x="128" y="149.5">PL35D/-/LDQ32</text>
<text x="51.6" y="154.9">B5</text>
<text x="55.6" y="150.7">CK#</text>
<text x="55.6" y="155.8">PSC</text>
<text x="72.9" y="155.8">VSS</text>
<text x="78.2" y="154.9">B3</text>
<text x="123.3" y="151.1">N4</text>
<text x="123.4" y="153.7">P3</text>
<text x="128" y="152">PL38A/+/HS/LDQ44</text>
<text x="128" y="154.6">PL38B/-/HS/LDQ44</text>
<text x="51.6" y="157.5">C5</text>
<text x="55.6" y="158.4">PSC#</text>
<text x="69.6" y="160.9">RESET#</text>
<text x="78.2" y="160">A4</text>
<text x="123.3" y="156.2">R2</text>
<text x="123.4" y="161.3">P4</text>
<text x="123.4" y="158.7">T2</text>
<text x="128" y="157.1">PL38C/+/LDQ44</text>
<text x="128" y="159.6">PL38D/-/LDQ44</text>
<text x="51.6" y="167.6">C4</text>
<text x="51.6" y="165.1">D2</text>
<text x="51.6" y="162.6">D3</text>
<text x="55.6" y="166">DQ1</text>
<text x="55.6" y="163.4">DQ0</text>
<text x="71.1" y="166">RWDS</text>
<text x="73" y="163.4">CS#</text>
<text x="78.2" y="162.6">A3</text>
<text x="78.2" y="165.1">C3</text>
<text x="123.3" y="163.8">R3</text>
<text x="123.3" y="166.4">R4</text>
<text x="128" y="162.2">PL41A/+/HS/LDQ44</text>
<text x="128" y="164.7">PL41B/-/HS/LDQ44</text>
<text x="128" y="167.3">PL41C/+/LDQ44</text>
<text x="51.6" y="170.2">D4</text>
<text x="51.6" y="172.7">D5</text>
<text x="55.6" y="168.5">DQ2</text>
<text x="55.6" y="171.1">DQ3</text>
<text x="55.6" y="173.6">DQ4</text>
<text x="71.3" y="171.1">VCCQ</text>
<text x="71.3" y="173.6">VCCQ</text>
<text x="78.2" y="170.2">D1</text>
<text x="78.3" y="172.7">E4</text>
<text x="123.3" y="171.4">R5</text>
<text x="123.4" y="168.9">T3</text>
<text x="123.4" y="174">T4</text>
<text x="128" y="169.8">PL41D/-/LDQ44</text>
<text x="128" y="172.3">PL44A/+/HS/LDQS44</text>
<text x="51.6" y="177.8">E2</text>
<text x="51.6" y="175.3">E3</text>
<text x="55.6" y="178.7">DQ6</text>
<text x="55.6" y="176.1">DQ5</text>
<text x="71.5" y="178.7">VSSQ</text>
<text x="78.3" y="177.8">E5</text>
<text x="123.2" y="176.5">M5</text>
<text x="123.3" y="179.1">N5</text>
<text x="128" y="174.9">PL44B/-/HS/LDQSN44</text>
<text x="128" y="177.4">PL44C/+/LDQ44</text>
<text x="128" y="180">PL44D/-/LDQ44</text>
<text x="51.6" y="180.3">E1</text>
<text x="55.6" y="181.2">DQ7</text>
<text x="71.5" y="181.2">VSSQ</text>
<text x="78.2" y="180.3">C1</text>
<text x="123.2" y="181.6">M6</text>
<text x="123.3" y="184.1">N6</text>
<text x="128" y="182.5">PL47A/+/HS/LDQ44</text>
<text x="128" y="185">PL47B/-/HS/LDQ44</text>
<text x="123.4" y="186.7">P6</text>
<text x="123.4" y="189.2">P5</text>
<text x="128" y="187.6">PL47C/+/LLC_GPLL0T_IN/LDQ44</text>
<text x="128" y="190.1">PL47D/-/LLC_GPLL0C_IN/LDQ44</text>
</g>
<g font-size="1.8" fill="#586e75">
<text x="176.1" y="32.7">FLASH_SCK</text>
<text x="149" y="42.9">FPGA_DONE</text>
<text x="179" y="42.9">DONE</text>
<text x="168.8" y="58.1">FLASH_~HLD~|~RST~|IO3</text>
<text x="104.1" y="65.7">FLASH_MOSI|IO0</text>
<text x="171.9" y="65.7">FLASH_MOSI|IO0</text>
<text x="171.9" y="63.2">FLASH_MISO|IO1</text>
<text x="173.6" y="60.7">FLASH_~WP~|IO2M7</text>
<text x="40.2" y="68.3">FLASH_CS</text>
<text x="104.1" y="68.3">FLASH_MISO|IO1</text>
<text x="38.9" y="73.4">FLASH_SCK</text>
<text x="104.1" y="75.9">FLASH_~HLD~|~RST~|IO3</text>
<text x="104.1" y="73.4">FLASH_~WP~|IO2</text>
<text x="177.4" y="73.4">FLASH_CS</text>
<text x="148.2" y="81">~FPGA_RESET</text>
<text x="172.6" y="81">PROGRAMn</text>
<text x="37.4" y="149.6">HRAM_CLK#</text>
<text x="38.3" y="147">HRAM_CLK</text>
<text x="109.6" y="148.3">HRAM_RST</text>
<text x="107.7" y="153.4">HRAM_RWDS</text>
<text x="83.8" y="159.7">HRAM_RST</text>
<text x="109.5" y="161">HRAM_DQ0</text>
<text x="38.3" y="162.3">HRAM_DQ0</text>
<text x="38.3" y="167.3">HRAM_DQ2</text>
<text x="38.3" y="164.8">HRAM_DQ1</text>
<text x="83.8" y="164.8">HRAM_RWDS</text>
<text x="83.8" y="162.3">HRAM_CS</text>
<text x="109.5" y="163.5">HRAM_DQ1</text>
<text x="110.6" y="166.1">HRAM_CS</text>
<text x="38.3" y="172.4">HRAM_DQ4</text>
<text x="38.3" y="169.9">HRAM_DQ3</text>
<text x="109.5" y="171.2">HRAM_DQ5</text>
<text x="109.5" y="173.7">HRAM_DQ3</text>
<text x="38.3" y="175">HRAM_DQ5</text>
<text x="38.3" y="177.5">HRAM_DQ6</text>
<text x="109.5" y="176.2">HRAM_DQ6</text>
<text x="109.5" y="178.8">HRAM_CLK</text>
<text x="38.3" y="180">HRAM_DQ7</text>
<text x="108.5" y="183.9">HRAM_CLK#</text>
<text x="109.5" y="181.3">HRAM_DQ7</text>
<text x="109.5" y="186.4">HRAM_DQ4</text>
<text x="109.5" y="188.9">HRAM_DQ2</text>
</g>
</svg>
